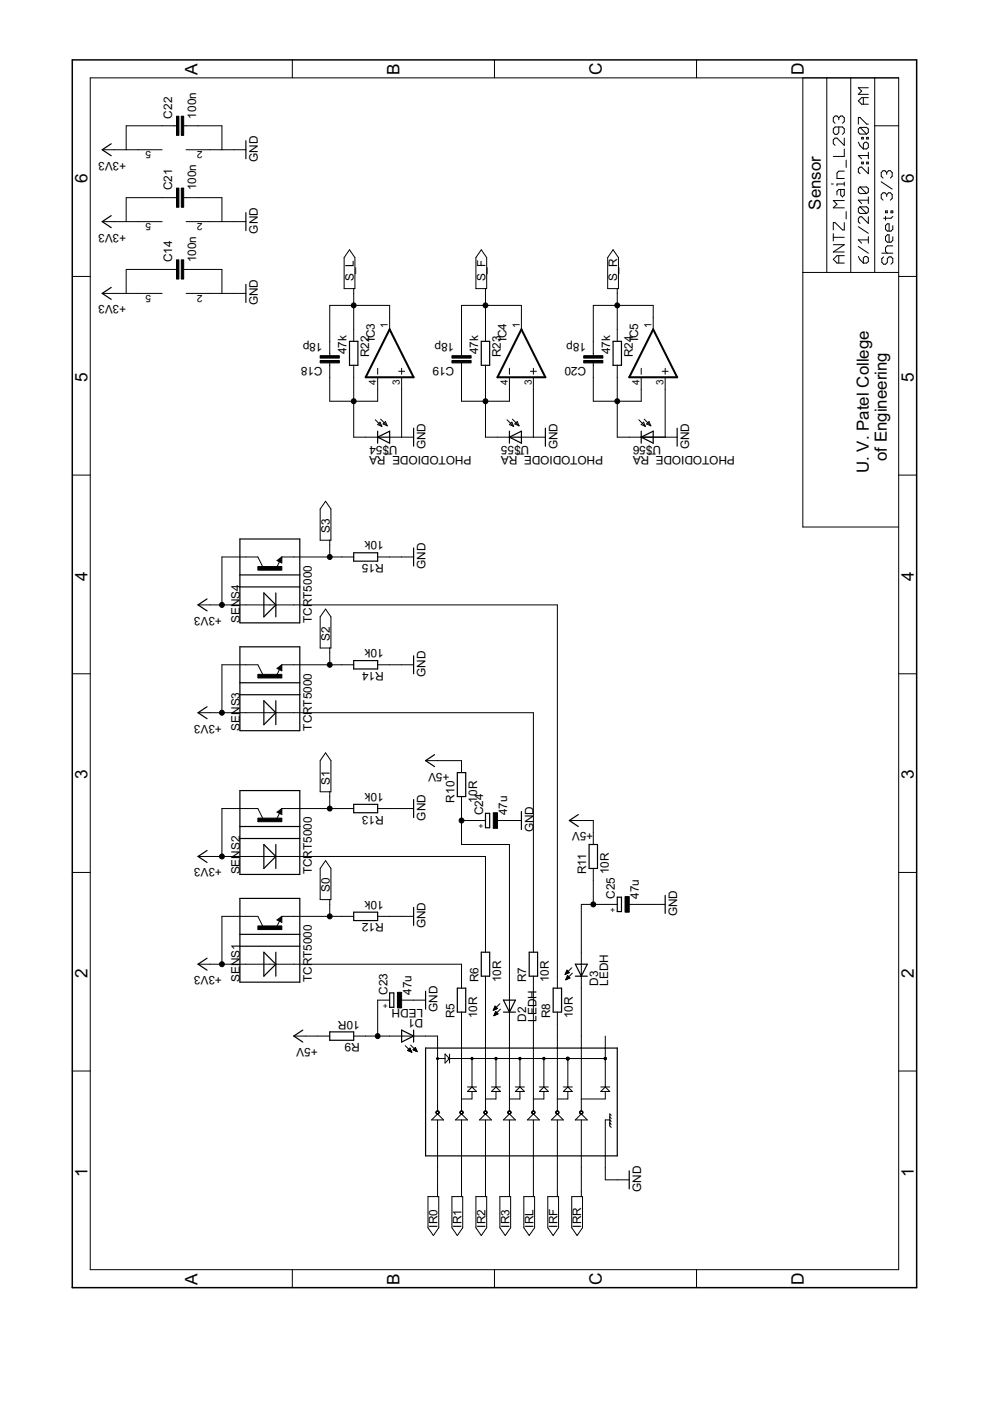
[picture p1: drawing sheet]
<svg xmlns="http://www.w3.org/2000/svg" width="210mm" height="297mm" viewBox="0 0 210 297" stroke-linecap="round" stroke-linejoin="round" font-family="sans-serif">
<g fill="#000" stroke="#000" stroke-width=".21">
<path d="M19.1 16.5v252.7zM62 12.7v3.8zM104.8 12.7v3.8zM147.7 12.7v3.8zM170.2 16.5h5.1zM175.3 16.5h5.1zM182 18.6h2.1zM182 18.6l.7 .7zM180.4 16.5h5.1zM185.5 16.5h5zM19.1 16.5h171.4zM21.7 31.7h2.5z"/>
<path d="M24.2 31.7h2.6zM26.8 31.7h2.5zM26.8 26.7v5zM29.3 31.7h5.1zM34.4 26.7h2.5zM26.8 26.7h7.6zM36.9 26.7h.5zM38.9 26.7h.6zM39.5 26.7h2.5zM42 26.7h5.1zM39.5 31.7h5zM44.5 31.7h2.6z"/>
<path d="M47.1 26.7v5zM49.6 31.7h2.5zM47.1 31.7h2.5zM176.3 39h.4zM176.7 33.2h2.3zM176.7 29.7v.7zM176.7 30.4l.4 .4zM176.7 27.3v.8zM176.7 28.1l.4 .4zM176.7 25v.8zM176.7 25l.4-.4zM177.1 29.3l-.4 .4z"/>
<path d="M177.1 26.9l-.4 .4zM177.1 28.5h.4zM176.7 25.8l.4 .3zM177.1 24.6h.4zM177.5 39v.4zM177.5 39h1.5zM177.5 36.7v1.1zM177.8 36.3l-.3 .4zM177.1 29.3h.4zM177.8 28.1l-.3 .4zM177.5 24.6l.3 .4zM177.8 36.3h1.2z"/>
<path d="M177.8 26.9v1.2zM177.8 25v.4zM177.8 25l.4-.4zM178.2 24.6h.4zM179 28.1l-.4 .4zM177.1 26.9h1.5zM178.6 24.6l.4 .4zM179 38.6v.8zM177.5 37.8h1.5zM179 31.6v1.6zM179 29.3v1.5zM177.5 29.3l1.5 1.5z"/>
<path d="M179 27.3v.8zM178.6 26.9l.4 .4zM179 25v.8zM179 25.8l-.4 .3zM179.4 34v1.5zM182 40l.4-.4zM182 35.8v.7zM182 36.5l.4 .3zM182 33h2.1zM182 30.2l.4 .7zM182 27.4v.7zM182 27.4l.4-.4z"/>
<path d="M182 24.9v1.4zM182 24.9h.4zM182 21.4l.7-.7zM182 20l.7-.7zM182.4 39.6h1.3zM182.4 35.4l-.4 .4zM182.4 30.9l.6 .7zM182 28.1l.4 .3zM182.4 27h1.3zM182.4 24.9l1.3 1.4zM182.4 35.4h.3zM182.7 34.4v.3z"/>
<path d="M182.7 34.4h.3zM182 33l.7 .7zM182.7 29.1v.4zM182.7 29.1h.3zM182 21.4l.7 .7zM182.7 20.7h1.4zM183 34.4v.3zM182.7 34.7h.3zM183 31.6h.7zM183 30.5v1.1zM183 29.1v.4zM182.7 29.5h.3z"/>
<path d="M183 20.7v1.4zM183.4 30.2l-.4 .3zM183.7 39.6l.4 .4zM183.7 34.4v.3zM183.7 34.4h.4zM183.7 31.6l.4-.4zM183.4 30.2h.3zM183.7 29.1v.4zM183.7 29.1h.4zM182.4 28.4h1.3zM183.7 27l.4 .4zM182.4 27l1.3 1.4z"/>
<path d="M183.7 26.3h.4zM184.1 40v.7zM184.1 35.4v1.4zM182.7 35.4l1.4 1.4zM184.1 34.4v.3zM183.7 34.7h.4zM184.1 32.3v1.4zM184.1 30.5v.7zM183.7 30.2l.4 .3zM184.1 29.1v.4zM183.7 29.5h.4zM184.1 27.4v.7z"/>
<path d="M184.1 28.1l-.4 .3zM182.7 22.1h1.4zM182 20h2.1zM185.5 16.5v10.2zM185.5 26.7v31.1zM186.8 36.6v.8zM187.2 36.2l-.4 .4zM186.8 37.4l.4 .4zM187.2 36.2h.4zM187.6 36.2l.4 .4zM188 36.6v.4zM188.4 36.2l-.4 .4z"/>
<path d="M188.4 36.2h.4zM188.8 36.2l.4 .4zM189.2 36.6v.8zM189.2 37.4l-.4 .4zM185.5 26.7h5zM15.3 58.6h3.8zM21.7 47h2.5zM24.2 47h2.6zM26.8 57.1v5.1zM26.8 47h2.5zM26.8 41.9v5.1zM29.3 47h5.1z"/>
<path d="M34.4 57.1h2.5zM34.4 41.9h2.5zM26.8 57.1h7.6zM26.8 41.9h7.6zM36.9 57.1h.5zM36.9 41.9h.5zM38.9 57.1h.6zM38.9 41.9h.6zM39.5 57.1h2.5zM39.5 41.9h2.5zM42 57.1h5.1zM42 41.9h5.1z"/>
<path d="M39.5 47h5zM47.1 57.1v5.1zM44.5 47h2.6zM47.1 41.9v5.1zM49.6 47h2.5zM47.1 47h2.5zM73 54.6v6.6zM74.1 53l1.1 1.6zM74.1 53l-1.1 1.6zM100.9 54.6v6.6zM102 53l1.2 1.6zM102 53l-1.1 1.6z"/>
<path d="M128.8 54.6v6.6zM130 53l1.1 1.6zM130 53l-1.2 1.6zM170.2 16.5v41.3zM175.3 16.5v41.3zM170.2 57.8h5.1zM176.7 55l.8-.8zM176.7 53.4l2.3-1.5zM176.7 49.5v1.6zM176.7 47.2v1.5zM176.7 47.2h.4zM176.7 44.1l.8-.8z"/>
<path d="M176.7 42.5h2.3zM177.1 47.2l1.5 1.5zM176.7 55l.8 .8zM177.5 54.2h1.5zM176.7 42.5l.8 .8zM177.5 40.6v.7zM177.8 40.2l-.3 .4zM177.8 54.2v1.6zM177.8 40.2h1.2zM178.2 40.2v1.1zM178.6 48.7h.4zM178.2 41.3l.4 .4z"/>
<path d="M177.5 55.8h1.5zM176.7 53.4h2.3zM176.7 51.9h2.3zM176.7 50.3h2.3zM179 47.2v1.5zM176.7 44.1h2.3zM179 40.2v1.1zM179 41.3l-.4 .4zM179.4 44.9v1.5zM180.4 16.5v41.3zM175.3 57.8h5.1zM182 54.4l.4 .7z"/>
<path d="M182 50.9h2.1zM182 46.3v.7zM182 47l.4 .4zM182 44.2v.7zM182 44.2l.4-.3zM182 42.4h2.1zM182 40v.7zM182.4 55.1l.6 .7zM182.4 46l-.4 .3zM182 44.9l.4 .4zM182.4 43.9h1.3zM182 40.7l.4 .3z"/>
<path d="M182 50.9l.7 .7zM182.4 46h.3zM182 42.4l.7 .8zM183 55.8h.7zM183 54.7v1.1zM183 54.7l.4-.3zM183.7 55.8l.4-.4zM183.4 54.4h.3zM182.4 45.3h1.3zM183.7 43.9l.4 .3zM182.4 43.9l1.3 1.4zM182.4 41h1.3z"/>
<path d="M182.4 39.6l1.3 1.4zM184.1 54.7v.7zM183.7 54.4l.4 .3zM182 52.3l2.1 1.4zM184.1 50.2v1.4zM182 48.1l2.1 1.4zM184.1 46v1.4zM182.7 46l1.4 1.4zM184.1 44.2v.7zM183.7 45.3l.4-.4zM184.1 41.7v1.5zM183.7 41l.4-.3z"/>
<path d="M185.5 57.8h5zM180.4 57.8h5.1zM186.8 41.3v.7zM187.2 40.9l-.4 .4zM187 54.8v.8zM187 55.6l.3 .4zM187 53.7h2.3zM186.8 42l.4 .4zM187.2 40.9h.4zM187 54.8l.3-.3zM187.3 56h.4zM187.3 46.3h1.6z"/>
<path d="M187.6 40.9l.4 .4zM188.1 55.6l-.4 .4zM187.7 52.5v.8zM187.7 52.5l.4-.4zM187.7 50.2v.7zM188.1 49.8l-.4 .4zM187.7 47.8v.8zM187.7 47.8l.4-.3zM187.7 45.9v.8zM187.7 44.7v.4zM187.7 44.7h.4zM188 41.3v.4z"/>
<path d="M188.4 40.9l-.4 .4zM188.1 54.8v.8zM188.1 54.8l.4-.3zM187.7 53.3l.4 .4zM188.1 52.1h1.2zM187.7 50.9l.4 .5zM188.1 49.8h.4zM187.7 48.6l.4 .4zM188.1 47.5h.4zM188.1 44.7v.4zM187.7 45.1h.4zM188.4 40.9h.4z"/>
<path d="M188.5 54.5h.4zM188.5 49.8v1.6zM188.5 47.5v1.5zM188.8 40.9l.4 .4zM188.9 54.5l.4 .3zM188.1 51.4h.8zM188.1 49h.8zM189.3 45.9l-.4 .4zM188.9 44.7v.4zM188.9 44.7h.4zM189.2 41.3v.7zM189.2 42l-.4 .4z"/>
<path d="M186.8 38.5l2.4 1.6zM189.3 54.8v.8zM189.3 55.6l-.4 .4zM189.3 50.2v.7zM189.3 50.9l-.4 .5zM189.3 47.8v.8zM189.3 48.6l-.4 .4zM189.3 44.7v.4zM188.9 45.1h.4zM190.5 58.6h3.9zM21.7 62.2h2.5zM24.2 62.2h2.6z"/>
<path d="M26.8 62.2h2.5zM29.3 62.2h5.1zM39.5 62.2h5zM44.5 62.2h2.6zM49.6 62.2h2.5zM47.1 62.2h2.5zM69.9 77.4v2.6zM69.9 72.4v2.5zM69.9 76.9v.5zM69.9 74.9v.5zM69.9 64.7v7.7zM69.9 64.7h5.1z"/>
<path d="M73 61.2h2zM75 61.2h.2zM75 61.2v1zM75 77.4v2.6zM75 69.8v2.6zM75 64.7v5.1zM75 64.7h7.6zM75 62.2v2.5zM75.2 54.6v6.6zM80.1 78.1v1.3zM82.6 67.3v2.5zM82.6 64.7v2.6z"/>
<path d="M84.5 78.7h1.3zM85.2 78.1v1.3zM97.9 77.4v2.6zM97.9 72.4v2.5zM97.9 76.9v.5zM97.9 74.9v.5zM97.9 80v5.1zM97.9 64.7v7.7zM97.9 64.7h5zM100.9 61.2h2zM102.9 61.2h.3zM102.9 61.2v1z"/>
<path d="M102.9 77.4v2.6zM102.9 69.8v2.6zM102.9 64.7h7.7zM102.9 64.7v5.1zM102.9 62.2v2.5zM103.2 54.6v6.6zM108 78.1v1.3zM110.6 67.3v2.5zM110.6 64.7v2.6zM112.5 78.7h1.2zM113.1 78.1v1.3zM125.8 77.4v2.6z"/>
<path d="M125.8 72.4v2.5zM125.8 76.9v.5zM125.8 74.9v.5zM125.8 64.7v7.7zM125.8 64.7h5.1zM128.8 61.2h2.1zM130.9 61.2h.2zM130.9 61.2v1zM130.9 77.4v2.6zM130.9 69.8v2.6zM130.9 64.7h7.6zM130.9 64.7v5.1z"/>
<path d="M130.9 62.2v2.5zM131.1 54.6v6.6zM136 78.1v1.3zM138.5 67.3v2.5zM138.5 64.7v2.6zM140.4 78.7h1.3zM141 78.1v1.3zM69.9 80v5.1zM75 85.1v7.6zM75 80v5.1zM69.9 85.1h5.1zM77.5 92.7h2.6z"/>
<path d="M75 92.7h2.5zM79.6 89l1.4 1.4zM80.1 90l.9 .4zM80.1 80v2.5zM80.1 82.5v2.6zM75 85.1h5.1zM80.6 89.5l-.5 .5zM80.7 88.9l1.4 1.4zM80.6 89.5l.4 .9zM81.2 89.9l.9 .4zM81.7 89.4l-.5 .5zM81.7 89.4l.4 .9z"/>
<path d="M82.6 92.7h2.6zM85.2 80v2.5zM85.2 92.7h2.5zM85.2 82.5v10.2zM97.9 85.1h5zM102.9 85.1v7.6zM102.9 80v5.1zM102.9 85.1h5.1zM105.5 92.7h2.5zM102.9 92.7h2.6zM107.5 89l1.4 1.4zM108 90l.9 .4z"/>
<path d="M108 80v2.5zM108 82.5v2.6zM108.5 89.5l-.5 .5zM108.6 88.9l1.4 1.4zM108.5 89.5l.4 .9zM109.2 89.9l.8 .4zM109.7 89.4l-.5 .5zM109.7 89.4l.3 .9zM110.6 92.7h2.5zM113.1 80v2.5zM113.1 92.7h2.5zM113.1 82.5v10.2z"/>
<path d="M125.8 80v5.1zM130.9 85.1v7.6zM130.9 80v5.1zM125.8 85.1h5.1zM133.4 92.7h2.6zM130.9 92.7h2.5zM135.4 89l1.4 1.4zM136 90l.8 .4zM136 80v2.5zM136 82.5v2.6zM130.9 85.1h5.1zM136.5 89.5l-.5 .5z"/>
<path d="M136.6 88.9l1.4 1.4zM136.5 89.5l.3 .9zM137.1 89.9l.9 .4zM137.1 89.9l.5-.5zM137.6 89.4l.4 .9zM138.5 92.7h2.5zM141 80v2.5zM141 92.7h2.6zM141 82.5v10.2zM136 92.7h5zM15.3 100.7h3.8zM47.1 118.1h5z"/>
<path d="M52.1 118.1h2.6zM54.7 118.1l1 2zM58.7 118.9l1.1-.8zM59.3 119.1l-.6 1.2zM59.8 118.1v1.3zM58.7 118.9l1.1 .5zM59.8 118.1h2.5zM67.9 107.9v6.6zM67.9 114.5h2zM69 106.3l1.2 1.6zM69 106.3l-1.1 1.6zM69.9 114.5h.3z"/>
<path d="M69.9 114.5v1zM62.3 118.1h7.6zM69.9 115.5v2.6zM70.2 107.9v6.6zM72.5 118.1h2.5zM69.9 118.1h2.6zM80.1 118.1h2.5zM82.6 118.1h2.6zM85.2 118.1h2.5zM170.2 57.8v53.9zM170.2 111.7h20.3zM190.5 100.7h3.9z"/>
<path d="M42 128.2h2.5zM44.5 128.2h2.6zM47.1 128.2h5zM47.1 118.1v10.1zM52.1 128.2h5.1zM57.2 128.2h5.1zM67.9 130.8v6.6zM67.9 137.4h2zM69 129.1l1.2 1.7zM69 129.1l-1.1 1.7zM69.9 137.4h.3zM69.9 137.4v1z"/>
<path d="M70.2 130.8v6.6zM62.3 128.2h55.9zM118.2 128.2v78.8zM15.3 142.9h3.8zM42 151.1h2.5zM44.5 151.1h2.6zM47.1 151.1h5zM47.1 140.9v10.2zM47.1 140.9h5zM52.1 140.9h2.6zM52.1 151.1h5.1zM54.7 140.9l1 2.1z"/>
<path d="M58.7 141.7l1.1-.8zM59.3 141.9l-.6 1.3zM59.8 140.9v1.3zM58.7 141.7l1.1 .5zM59.8 140.9h2.5zM57.2 151.1h5.1zM69 159.6l1.2 1.7zM69 159.6l-1.1 1.7zM62.3 140.9h7.6zM69.9 138.4v2.5zM72.5 140.9h2.5zM69.9 140.9h2.6z"/>
<path d="M80.1 140.9h2.5zM82.6 140.9h2.6zM85.2 140.9h2.5zM62.3 151.1h50.8zM190.5 142.9h3.9zM47.1 171.4h5zM52.1 171.4h2.6zM54.7 171.4l1 2.1zM58.7 172.2l1.1-.8zM59.3 172.4l-.6 1.3zM59.8 171.4v1.3zM58.7 172.2l1.1 .5z"/>
<path d="M59.8 171.4h2.5zM67.9 161.3v6.6zM67.9 167.9h2zM69.9 167.9h.3zM69.9 167.9v1zM62.3 171.4h7.6zM69.9 168.9v2.5zM70.2 161.3v6.6zM72.5 171.4h2.5zM69.9 171.4h2.6zM80.1 171.4h2.5zM82.6 171.4h2.6z"/>
<path d="M85.2 171.4h2.5zM90.2 161.3h2.6zM92.8 161.3h5.1zM97.9 161.3v2.5zM97.9 168.9v2.5zM97.9 171.4v2.6zM97.9 174v5zM100.4 174h2.5zM97.9 174h2.5zM105.5 174h2.5zM108 174h2.6zM97.9 179h10.1z"/>
<path d="M120.7 174h2.6zM125.8 176.5v2.5zM125.8 174v2.5zM123.3 174h2.5zM15.3 185h3.8zM42 181.6h2.5zM44.5 181.6h2.6zM47.1 194.3h5zM47.1 181.6h5zM47.1 171.4v10.2zM52.1 194.3h2.6zM52.1 181.6h5.1z"/>
<path d="M54.7 194.3l1 2zM58.7 195.1l1.1-.8zM59.3 195.3l-.6 1.2zM59.8 194.3v1.3zM58.7 195.1l1.1 .5zM59.8 194.3h2.5zM57.2 181.6h5.1zM62.3 194.3h7.6zM67.9 184.1v6.6zM67.9 190.7h2zM69 182.5l1.2 1.6zM69 182.5l-1.1 1.6z"/>
<path d="M69.9 190.7h.3zM69.9 190.7v1zM69.9 194.3h2.6zM69.9 191.7v2.6zM70.2 184.1v6.6zM72.5 194.3h2.5zM80.1 194.3h2.5zM82.6 194.3h2.6zM85.2 194.3h2.5zM102.9 199.4v2.5zM102.9 181.6v17.8zM62.3 181.6h40.6z"/>
<path d="M113.1 199.4v2.5zM113.1 151.1v48.3zM123.3 191.7v10.2zM125.8 184.1v2.6zM125.8 186.7v5zM123.3 191.7h2.5zM128.3 191.7h2.6zM125.8 191.7h2.5zM133.4 191.7h2.6zM136 191.7h2.5zM138.5 191.7h2.5zM190.5 185h3.9z"/>
<path d="M42 204.4h2.5zM44.5 204.4h2.6zM47.1 204.4h5zM47.1 194.3v10.1zM52.1 204.4h5.1zM57.2 204.4h5.1zM62.3 219.7h2.5zM64.8 219.7h2.6zM67.4 219.7h2.5zM75 219.7h2.5zM80.1 212h2.5zM77.5 219.7h2.6z"/>
<path d="M80.1 212v7.7zM82.6 219.7h2.6zM80.1 219.7h2.5zM85.2 219.7h2.5zM85.2 212h2.5zM87.7 212h2.5zM87.7 219.7h2.5zM90.2 219.7h2.6zM92.8 219.7v2.5zM97.9 219.7v2.5zM97.9 207v2.5zM97.9 214.6v2.5z"/>
<path d="M97.9 204.4v2.6zM62.3 204.4h35.6zM97.9 217.1v2.6zM102.9 219.7v2.5zM102.9 207v2.5zM102.9 209.5v10.2zM105 213.3l-.4 .9zM105.1 214.5l-.4 .8zM104.8 213.8v.3zM104.9 213.5v.6zM104.9 214.9v.4zM105 213.3l.5 .5z"/>
<path d="M105 213.4v.6zM105 214.7v.5zM105.1 214.5l.5 .5zM105.1 213.5v.5zM105.1 214.5v.7zM105.2 213.6v.3zM105.2 214.6v.5zM105.4 213.7v.2zM105.4 214.8v.3zM104.6 214.2l.9-.4zM105.5 214.9v.1zM104.7 215.3l.9-.3z"/>
<path d="M106 212.8l-1.4 1.4zM106.1 214l-1.4 1.3zM108 219.7v2.5zM108 214.6v2.5zM108 209.5v2.5zM108 212v2.6zM108 217.1v2.6zM108 179v30.5zM113.1 219.7v2.5zM113.1 207v2.5zM113.1 209.5v10.2zM118.2 219.7v2.5z"/>
<path d="M118.2 207v2.5zM118.2 214.6v2.5zM118.2 217.1v2.6zM120.2 205.7l-.4 .9zM120 206.3v.2zM120.3 206.8l-.3 .9zM120.1 206v.5zM120.1 207.4v.3zM120.2 205.7l.5 .5zM120.2 205.7v.7zM120.2 207.2v.4zM120.3 205.8v.6z"/>
<path d="M120.3 206.9v.7zM120.3 206.8l.5 .5zM120.4 206v.3zM120.4 207v.5zM120.6 206.1v.2zM120.6 207.1v.4zM120.7 207.2v.2zM119.8 206.6l.9-.4zM120 207.7l.8-.4zM121.2 205.2l-1.4 1.4zM121.3 206.3l-1.3 1.4zM123.3 219.7v2.5z"/>
<path d="M123.3 207v2.5zM123.3 201.9v2.5zM123.3 204.4v2.6zM123.3 209.5v10.2zM128.3 219.7v2.5zM15.3 227.1h3.8zM85.9 221.7l1.4 1.4zM86.9 222.2l-.5 .5zM86.6 222.6v.2zM86.7 222.5v.3zM86.8 222.4v.5zM86.9 222.2v.7z"/>
<path d="M86.9 222.2l.4 .9zM87 222.5v.5zM87.1 221.6l1.4 1.4zM87.2 222.8v.2zM86.4 222.7l.9 .4zM87.6 222.6l.5-.5zM87.8 222.4v.3zM87.9 222.3v.4zM88 222.2v.6zM88.1 222.1l.4 .9zM88.1 222.2v.6zM88.2 222.5v.4z"/>
<path d="M88.4 222.8v.1zM87.6 222.6l.9 .4zM91.5 237.4h2.5zM91.5 237.4l1.3-1.2zM92.8 236.2l1.2 1.2zM92.8 224.4v11.1zM92.8 222.2v2.2zM92.8 224.4h1.6zM94.4 224.4v1zM94.4 223.5v.9zM95.3 224.4l-.9 1zM94.4 223.5l.9 .9z"/>
<path d="M95.3 224.4v1zM95.3 223.5v.9zM95 224.4h.3zM95.3 224.4h4.8zM96.6 237.4h2.5zM97.9 236.2l-1.3 1.2zM97.9 236.2l1.2 1.2zM97.9 233v2.5zM97.9 222.2v10.8zM97.9 233h2.2zM99.1 231.4h1.9zM99.1 231.4l1-.9z"/>
<path d="M99.1 230.5h1zM100.1 231.4v1.6zM100.1 230.5l.9 .9zM100.1 230.5h.9zM100.1 224.4h5.1zM100.1 224.4v6.1zM101.7 237.4h2.5zM101.7 237.4l1.2-1.2zM102.9 236.2l1.3 1.2zM102.9 233v2.5zM102.9 222.2v10.8zM102.9 233h2.3z"/>
<path d="M104.2 231.4h1.9zM104.2 231.4l1-.9zM104.2 230.5h1zM105.2 231.4v1.6zM105.2 230.5l.9 .9zM105.2 230.5h.9zM105.2 224.4h5zM105.2 224.4v6.1zM106.7 237.4h2.6zM106.7 237.4l1.3-1.2zM108 222.2v10.8zM108 233v2.5z"/>
<path d="M108 233h2.2zM108 236.2l1.3 1.2zM109.3 231.4h1.9zM109.3 231.4l.9-.9zM109.3 230.5h.9zM110.2 231.4v1.6zM110.2 230.5l1 .9zM110.2 230.5h1zM110.2 224.4h5.1zM110.2 224.4v6.1zM111.8 237.4h2.6zM111.8 237.4l1.3-1.2z"/>
<path d="M113.1 236.2l1.3 1.2zM113.1 233v2.5zM113.1 222.2v10.8zM113.1 233h2.2zM114.4 231.4h1.9zM114.4 231.4l.9-.9zM114.4 230.5h.9zM115.3 231.4v1.6zM115.3 230.5l1 .9zM115.3 230.5h1zM115.3 224.4h5.1zM115.3 224.4v6.1z"/>
<path d="M116.9 237.4h2.5zM118.2 236.2l-1.3 1.2zM118.2 222.2v10.8zM118.2 233v2.5zM118.2 233h2.2zM118.2 236.2l1.2 1.2zM119.4 231.4h1.9zM119.4 231.4l1-.9zM119.4 230.5h1zM120.4 231.4v1.6zM120.4 230.5l.9 .9zM120.4 230.5h.9z"/>
<path d="M120.4 224.4h7.9zM120.4 224.4v6.1zM122 237.4h2.5zM123.3 236.2l-1.3 1.2zM123.3 233v2.5zM123.3 222.2v10.8zM123.3 233h5zM123.3 236.2l1.2 1.2zM127.4 231.4h1.9zM127.4 230.5h.9zM128.3 237.4h1zM128.3 231.4v1.6z"/>
<path d="M128.3 230.5l-.9 .9zM128.3 230.5h1zM128.3 224.4v6.1zM128.3 222.2v2.2zM129.3 238.1v.3zM129.3 236.8v.6zM129.3 236.2v.6zM129.3 237.4v.7zM129.3 238.1v.6zM129.3 238.7l.3 .3zM129.3 238.1l.3 .3zM129.3 237.4l.3 .4z"/>
<path d="M129.3 236.8l.3 .3zM129.3 236.2l.3 .3zM128.3 230.5l1 .9zM190.5 227.1h3.9zM90.7 253.7h2.1zM92.8 253.7h.2zM92.8 252.7v1zM92.8 237.4v7.7zM92.8 245.1v2.5zM92.8 247.6v5.1zM93 253.7v6.6zM95.8 253.7h2.1z"/>
<path d="M97.9 253.7h.2zM97.9 252.7v1zM97.9 237.4v7.7zM97.9 245.1v2.5zM97.9 247.6v5.1zM98.1 253.7v6.6zM100.9 253.7h2zM102.9 253.7h.3zM102.9 252.7v1zM102.9 237.4v7.7zM102.9 245.1v2.5zM102.9 247.6v5.1z"/>
<path d="M103.2 253.7v6.6zM106 253.7h2zM108 253.7h.3zM108 252.7v1zM108 237.4v7.7zM108 245.1v2.5zM108 247.6v5.1zM108.3 253.7v6.6zM111.1 253.7h2zM113.1 253.7h.2zM113.1 252.7v1zM113.1 237.4v7.7z"/>
<path d="M113.1 245.1v2.5zM113.1 247.6v5.1zM113.3 253.7v6.6zM116.1 253.7h2.1zM118.2 253.7h.2zM118.2 252.7v1zM118.2 237.4v7.7zM118.2 245.1v2.5zM118.2 247.6v5.1zM118.4 253.7v6.6zM121.2 253.7h2.1zM123.3 253.7h.2z"/>
<path d="M123.3 252.7v1zM123.3 237.4v7.7zM123.3 245.1v2.5zM123.3 247.6v5.1zM123.5 253.7v6.6zM128.3 237.4v7.7zM128.3 245.1v2.5zM128.3 247.6v2.5zM128.3 250.1h2.6zM130.9 250.1h2.5zM19.1 269.2h171.4zM62 269.2v3.8z"/>
<path d="M90.7 253.7v6.6zM93 260.3l-1.1 1.7zM90.7 260.3l1.2 1.7zM95.8 253.7v6.6zM98.1 260.3l-1.1 1.7zM95.8 260.3l1.2 1.7zM100.9 253.7v6.6zM103.2 260.3l-1.2 1.7zM100.9 260.3l1.1 1.7zM104.8 269.2v3.8zM106 253.7v6.6zM108.3 260.3l-1.2 1.7z"/>
<path d="M106 260.3l1.1 1.7zM111.1 253.7v6.6zM113.3 260.3l-1.1 1.7zM111.1 260.3l1.1 1.7zM116.1 253.7v6.6zM118.4 260.3l-1.1 1.7zM116.1 260.3l1.2 1.7zM121.2 253.7v6.6zM123.5 260.3l-1.1 1.7zM121.2 260.3l1.2 1.7zM147.7 269.2v3.8zM190.5 16.5v252.7z"/>
<path d="M92.5 235.6a.38 .38 0 0 1 .6 .1 .38 .38 0 0 1-.3 .5v-.1a.25 .25 0 0 1-.2-.3 .25 .25 0 0 1 .4-.1 .25 .25 0 0 1-.1 .4l-.1 .1a.38 .38 0 0 1-.4-.2 .38 .38 0 0 1 .1-.4z" fill-rule="evenodd"/>
<path d="M92.7 224.3h.2v.2h-.2z" fill-rule="evenodd"/>
<path d="M92.6 224.3l.2-.1 .2 .3-.2 .1v-.2v.2h-.2z" fill-rule="evenodd"/>
<path d="M97.6 235.6a.38 .38 0 0 1 .6 .1 .38 .38 0 0 1-.3 .5v-.1a.25 .25 0 0 1-.3-.3 .25 .25 0 0 1 .5-.1 .25 .25 0 0 1-.1 .4l-.1 .1a.38 .38 0 0 1-.4-.2 .38 .38 0 0 1 .1-.4z" fill-rule="evenodd"/>
<path d="M99.9 224.2h.3v.4l-.1 .1-.2-.2 .2-.2 .1 .2-.1 .2-.2-.1z" fill-rule="evenodd"/>
<path d="M102.7 235.6a.38 .38 0 0 1 .6 .1 .38 .38 0 0 1-.4 .5v-.1a.25 .25 0 0 1-.2-.3 .25 .25 0 0 1 .4-.1 .25 .25 0 0 1-.1 .4l-.1 .1a.38 .38 0 0 1-.3-.2 .38 .38 0 0 1 .1-.4z" fill-rule="evenodd"/>
<path d="M105 224.2l.4 .1-.1 .3-.1 .1-.2-.2 .2-.2v.4l-.3-.2z" fill-rule="evenodd"/>
<path d="M105.1 224.3h.1v.2h-.1z" fill-rule="evenodd"/>
<path d="M107.8 235.6a.38 .38 0 0 1 .6 .1 .38 .38 0 0 1-.4 .5v-.1a.25 .25 0 0 1-.2-.3 .25 .25 0 0 1 .4-.1 .25 .25 0 0 1-.1 .4l-.1 .1a.38 .38 0 0 1-.3-.2 .38 .38 0 0 1 .1-.4z" fill-rule="evenodd"/>
<path d="M110.1 224.2l.4 .1-.1 .3-.2 .1-.1-.2 .2-.2-.1 .4-.2-.2z" fill-rule="evenodd"/>
<path d="M110.2 224.3h.1v.2h-.1z" fill-rule="evenodd"/>
<path d="M112.8 235.6a.38 .38 0 0 1 .7 .1 .38 .38 0 0 1-.4 .5v-.1a.25 .25 0 0 1-.2-.3 .25 .25 0 0 1 .4-.1 .25 .25 0 0 1-.1 .4l-.1 .1a.38 .38 0 0 1-.4-.2 .38 .38 0 0 1 .1-.4z" fill-rule="evenodd"/>
<path d="M115.1 224.2l.5 .1-.1 .3-.2 .1-.1-.2 .1-.2 .1 .2-.1 .2-.2-.1z" fill-rule="evenodd"/>
<path d="M117.9 235.6a.38 .38 0 0 1 .6 .1 .38 .38 0 0 1-.3 .5v-.1a.25 .25 0 0 1-.2-.3 .25 .25 0 0 1 .4-.1 .25 .25 0 0 1-.1 .4l-.1 .1a.38 .38 0 0 1-.4-.2 .38 .38 0 0 1 .1-.4z" fill-rule="evenodd"/>
<path d="M120.2 224.2l.4 .1-.1 .3-.1 .1-.1-.2 .1-.2 .1 .2-.1 .2-.2-.1z" fill-rule="evenodd"/>
<path d="M120.3 224.3h.2v.2h-.2z" fill-rule="evenodd"/>
<path d="M120.1 224.3a.33 .33 0 0 1 .6 0 .33 .33 0 0 1-.3 .5l-.2-.4 .2-.2 .2 .2-.2 .4a.33 .33 0 0 1-.3-.5z" fill-rule="evenodd"/>
<path d="M123 235.6a.38 .38 0 0 1 .6 .1 .38 .38 0 0 1-.3 .5v-.1a.25 .25 0 0 1-.3-.3 .25 .25 0 0 1 .4-.1 .25 .25 0 0 1 0 .4l-.1 .1a.38 .38 0 0 1-.4-.2 .38 .38 0 0 1 .1-.4z" fill-rule="evenodd"/>
<path d="M128.1 224.3h.4v.3h-.2v-.2v.2h-.1z" fill-rule="evenodd"/>
<path d="M128.2 224.2l.4 .1-.1 .3-.2 .1-.1-.2 .1-.2 .2 .2-.2 .2-.1-.1z" fill-rule="evenodd"/>
<circle cx="75" cy="64.7" r=".52"/>
<circle cx="102.9" cy="64.7" r=".52"/>
<circle cx="130.9" cy="64.7" r=".52"/>
<circle cx="75" cy="85.1" r=".52"/>
<circle cx="102.9" cy="85.1" r=".52"/>
<circle cx="130.9" cy="85.1" r=".52"/>
<circle cx="69.9" cy="118.1" r=".52"/>
<circle cx="47" cy="128.2" r=".52"/>
<circle cx="47" cy="151.1" r=".52"/>
<circle cx="69.9" cy="140.9" r=".52"/>
<circle cx="69.9" cy="171.4" r=".52"/>
<circle cx="97.8" cy="174" r=".52"/>
<circle cx="47" cy="181.6" r=".52"/>
<circle cx="69.9" cy="194.3" r=".52"/>
<circle cx="125.8" cy="191.7" r=".52"/>
<circle cx="47" cy="204.4" r=".52"/>
<circle cx="80.1" cy="219.7" r=".52"/>
</g>
<path d="M15.3 12.7v260.3zM15.3 12.7h179.1zM15.3 273h179.1zM194.4 12.7v260.3z" fill="#000" stroke="#000" stroke-width=".32"/>
<g fill="#000" stroke="#000" stroke-width=".25">
<path d="M21.7 31.7l1.9 1.3zM21.7 31.7l1.9-1.2zM52.1 29.8v3.9zM21.7 47l1.9 1.3zM21.7 47l1.9-1.3zM52.1 45.1v3.8zM21.7 62.2l1.9 1.3zM21.7 62.2l1.9-1.3zM52.1 60.3v3.8zM74.1 72.4v5zM74.1 77.4h1.8zM74.1 72.4h1.8z"/>
<path d="M75.9 72.4v5zM102 72.4v5zM102 77.4h1.8zM102 72.4h1.8zM103.8 72.4v5zM130 72.4v5zM130 77.4h1.8zM130 72.4h1.8zM131.8 72.4v5zM80.1 92.7l2.5-1.3zM80.1 92.7v1.3zM80.1 91.4v1.3z"/>
<path d="M80.1 92.7l2.5 1.3zM82.6 92.7v1.3zM82.6 91.4v1.3zM80.1 92.7h2.5zM87.7 90.8v3.8zM108 92.7l2.6-1.3zM108 92.7v1.3zM108 91.4v1.3zM108 92.7l2.6 1.3zM110.6 92.7v1.3zM110.6 91.4v1.3zM108 92.7h2.6z"/>
<path d="M115.6 90.8v3.8zM136 92.7l2.5-1.3zM136 92.7v1.3zM136 91.4v1.3zM136 92.7l2.5 1.3zM138.5 92.7v1.3zM138.5 91.4v1.3zM136 92.7h2.5zM143.6 90.8v3.8zM50.9 114.3h12.7zM59 118.9l.5 .2zM59.5 118.7v.4z"/>
<path d="M59.2 118.9l.3-.2zM59.6 118.3v.8zM59 118.9l.6-.6zM63.6 114.3v7.6zM75 119h5.1zM75 117.2v1.8zM75 117.2h5.1zM80.1 117.2v1.8zM87.7 116.2v3.8zM42 128.2l1.9 1.3zM42 128.2l1.9-1.2zM50.9 137.1h12.7z"/>
<path d="M50.9 124.4v7.7zM50.9 121.9v2.5zM50.9 114.3v7.6zM55.9 125.7v5.1zM55.9 125.7l2.6 2.5zM58.5 128.2l-2.6 2.6zM58.5 125.7v5.1zM63.6 137.1v7.7zM63.6 121.9v2.5zM63.6 124.4v7.7zM50.9 132.1h12.7zM50.9 121.9h12.7z"/>
<path d="M50.9 124.4h12.7zM42 151.1l1.9 1.3zM42 151.1l1.9-1.3zM50.9 147.3v7.6zM50.9 144.8v2.5zM50.9 137.1v7.7zM55.9 148.6v5zM55.9 148.6l2.6 2.5zM58.5 151.1l-2.6 2.5zM58.5 148.6v5zM59 141.7l.5 .3zM59.5 141.6v.4z"/>
<path d="M59.2 141.7l.3-.1zM59.6 141.2v.8zM59 141.7l.6-.5zM63.6 144.8v2.5zM63.6 147.3v7.6zM50.9 154.9h12.7zM50.9 144.8h12.7zM50.9 147.3h12.7zM75 141.8h5.1zM75 140.1v1.7zM75 140.1h5.1zM80.1 140.1v1.7z"/>
<path d="M87.7 139v3.9zM90.2 161.3l1.9-1.3zM50.9 175.2v2.6zM50.9 167.6v7.6zM50.9 167.6h12.7zM55.9 179l2.6 2.6zM59 172.2l.5 .2zM59.5 172.1v.3zM59.2 172.2l.3-.1zM59.6 171.7v.7zM59 172.2l.6-.5zM63.6 167.6v7.6z"/>
<path d="M63.6 175.2v2.6zM63.6 177.8v7.6zM50.9 175.2h12.7zM50.9 177.8h12.7zM75 172.3h5.1zM75 170.5v1.8zM75 170.5h5.1zM80.1 170.5v1.8zM87.7 169.5v3.8zM90.2 161.3l1.9 1.2zM97 163.8v5.1zM98.7 163.8v5.1z"/>
<path d="M97 163.8h1.7zM97 168.9h1.7zM102.9 175.5h.9zM102.9 172.4v3.1zM103.8 172.4v3.1zM102.9 172.4h.9zM110.6 172.1v3.8zM120.7 174l1.9 1.2zM120.7 174l1.9-1.3zM124.9 179v5.1zM124.9 179h1.8zM42 181.6l1.9 1.3z"/>
<path d="M42 181.6l1.9-1.3zM50.9 190.5v7.6zM50.9 190.5h12.7zM50.9 177.8v7.6zM55.9 179v5.1zM58.5 181.6l-2.6 2.5zM58.5 179v5.1zM59 195.1l.5 .2zM59.5 194.9v.4zM59.2 195.1l.3-.2zM59.6 194.5v.8zM59 195.1l.6-.6z"/>
<path d="M63.6 190.5v7.6zM63.6 198.1v2.5zM50.9 198.1h12.7zM50.9 185.4h12.7zM75 195.2h5.1zM75 193.4v1.8zM75 193.4h5.1zM80.1 193.4v1.8zM87.7 192.4v3.8zM126.7 179v5.1zM124.9 184.1h1.8zM130.9 193.3h.9z"/>
<path d="M130.9 190.2v3.1zM131.8 190.2v3.1zM130.9 190.2h.9zM141 189.8v3.9zM42 204.4l1.9 1.3zM42 204.4l1.9-1.2zM50.9 200.6v7.6zM50.9 198.1v2.5zM55.9 201.9v5.1zM55.9 201.9l2.6 2.5zM58.5 204.4l-2.6 2.6zM58.5 201.9v5.1z"/>
<path d="M62.3 219.7l1.9 1.2zM63.6 200.6v7.6zM50.9 208.2h12.7zM50.9 200.6h12.7zM62.3 219.7l1.9-1.3zM69.9 218.8v1.8zM69.9 218.8h5.1zM75 218.8v1.8zM82.6 213.6h.9zM82.6 210.5v3.1zM83.5 210.5v3.1zM82.6 210.5h.9z"/>
<path d="M85.2 218.4l2.5 1.3zM85.2 218.4v1.3zM85.2 219.7v1.2zM85.2 220.9l2.5-1.2zM87.7 218.4v1.3zM87.7 219.7v1.2zM90.2 210.1v3.9zM97 209.5v5.1zM98.7 209.5v5.1zM97 209.5h1.7zM97 214.6h1.7zM102 201.9v5.1z"/>
<path d="M103.8 201.9v5.1zM102 201.9h1.8zM102 207h1.8zM106.7 212l1.3 2.6zM106.7 214.6h1.3zM106.7 212h1.3zM109.3 212l-1.3 2.6zM108 214.6h1.3zM108 212h1.3zM112.2 201.9v5.1zM114 201.9v5.1zM112.2 201.9h1.8z"/>
<path d="M112.2 207h1.8zM117.3 209.5v5.1zM119.1 209.5v5.1zM117.3 209.5h1.8zM117.3 214.6h1.8zM122 204.4l1.3 2.6zM122 207h1.3zM122 204.4h1.3zM124.5 204.4l-1.2 2.6zM123.3 207h1.2zM123.3 204.4h1.2zM69.9 220.6h5.1z"/>
<path d="M90.2 222.2v22.9zM90.2 222.2h2.6zM92.8 222.2h5.1zM97.9 222.2h5zM102.9 222.2h5.1zM108 222.2h5.1zM113.1 222.2h5.1zM118.2 222.2h5.1zM123.3 222.2h5zM128.3 222.2h2.6zM90.2 245.1h2.6zM92.8 245.1h5.1z"/>
<path d="M97.9 245.1h5zM102.9 245.1h5.1zM108 245.1h5.1zM113.1 245.1h5.1zM118.2 245.1h5.1zM123.3 245.1h5zM128.3 245.1h2.6zM130.9 222.2v22.9zM133.4 248.2v3.9z"/>
</g>
<g fill="#000" stroke="#000" stroke-width=".21">
<path d="M37.4 24.6h.5v4.1h-.5zM38.4 24.6h.5v4.1h-.5zM37.4 55.1h.5v4.1h-.5zM37.4 39.9h.5v4h-.5zM38.4 55.1h.5v4.1h-.5zM38.4 39.9h.5v4h-.5zM67.9 75.4h4v.5h-4zM67.9 76.4h4v.5h-4zM95.8 75.4h4.1v.5h-4.1zM95.8 76.4h4.1v.5h-4.1zM123.8 75.4h4v.5h-4zM123.8 76.4h4v.5h-4z"/>
<path d="M54.7 120.1h5.1v.8h-5.1zM54.7 143h5.1v.7h-5.1zM54.7 173.5h5.1v.7h-5.1zM104.6 172.3h.9v3.3h-.9zM54.7 196.3h5.1v.8h-5.1zM132.5 190.1h.9v3.3h-.9zM84.3 210.4h.9v3.3h-.9z"/>
</g>
<path d="M77.5 80h10.2zM82.6 69.8l-5.1 10.2zM82.6 69.8l5.1 10.2zM105.5 80h10.1zM110.6 69.8l-5.1 10.2zM110.6 69.8l5 10.2zM133.4 80h10.2zM138.5 69.8l-5.1 10.2zM138.5 69.8l5.1 10.2z" fill="#000" stroke="#000" stroke-width=".42"/>
<g font-size="4.1">
<text x="41.9" y="15.9" transform="rotate(-90 41.9 15.9)">A</text>
<text x="84.7" y="15.9" transform="rotate(-90 84.7 15.9)">B</text>
<text x="127.6" y="15.9" transform="rotate(-90 127.6 15.9)">C</text>
<text x="170.4" y="15.9" transform="rotate(-90 170.4 15.9)">D</text>
<text x="18.5" y="38.9" transform="rotate(-90 18.5 38.9)">6</text>
<text x="193.8" y="38.9" transform="rotate(-90 193.8 38.9)">6</text>
<text x="18.5" y="81" transform="rotate(-90 18.5 81)">5</text>
<text x="193.8" y="81" transform="rotate(-90 193.8 81)">5</text>
<text x="18.5" y="123.1" transform="rotate(-90 18.5 123.1)">4</text>
<text x="193.8" y="123.1" transform="rotate(-90 193.8 123.1)">4</text>
<text x="18.5" y="165.2" transform="rotate(-90 18.5 165.2)">3</text>
<text x="193.8" y="165.2" transform="rotate(-90 193.8 165.2)">3</text>
<text x="18.5" y="207.3" transform="rotate(-90 18.5 207.3)">2</text>
<text x="193.8" y="207.3" transform="rotate(-90 193.8 207.3)">2</text>
<text x="18.5" y="249.4" transform="rotate(-90 18.5 249.4)">1</text>
<text x="193.8" y="249.4" transform="rotate(-90 193.8 249.4)">1</text>
<text x="41.9" y="272.4" transform="rotate(-90 41.9 272.4)">A</text>
<text x="84.7" y="272.4" transform="rotate(-90 84.7 272.4)">B</text>
<text x="127.6" y="272.4" transform="rotate(-90 127.6 272.4)">C</text>
<text x="170.4" y="272.4" transform="rotate(-90 170.4 272.4)">D</text>
</g>
<g font-size="4">
<text x="174" y="44.4" transform="rotate(-90 174 44.4)">Sensor</text>
<text x="184.2" y="100.3" transform="rotate(-90 184.2 100.3)">U. V. Patel College</text>
<text x="188" y="97.8" transform="rotate(-90 188 97.8)">of Engineering</text>
</g>
<g font-size="2.8">
<text x="36.5" y="25.1" transform="rotate(-90 36.5 25.1)">C22</text>
<text x="41.6" y="25.1" transform="rotate(-90 41.6 25.1)">100n</text>
<text x="26.7" y="34.3" transform="rotate(-180 26.7 34.3)">+3V3</text>
<text x="54.7" y="34.3" transform="rotate(-90 54.7 34.3)">GND</text>
<text x="36.5" y="40.4" transform="rotate(-90 36.5 40.4)">C21</text>
<text x="41.6" y="40.4" transform="rotate(-90 41.6 40.4)">100n</text>
<text x="26.7" y="49.5" transform="rotate(-180 26.7 49.5)">+3V3</text>
<text x="54.7" y="49.5" transform="rotate(-90 54.7 49.5)">GND</text>
<text x="36.5" y="55.6" transform="rotate(-90 36.5 55.6)">C14</text>
<text x="41.6" y="55.6" transform="rotate(-90 41.6 55.6)">100n</text>
<text x="75" y="59.7" transform="rotate(-90 75 59.7)">S_L</text>
<text x="102.9" y="59.7" transform="rotate(-90 102.9 59.7)">S_F</text>
<text x="130.9" y="59.7" transform="rotate(-90 130.9 59.7)">S_R</text>
<text x="26.7" y="64.8" transform="rotate(-180 26.7 64.8)">+3V3</text>
<text x="54.7" y="64.8" transform="rotate(-90 54.7 64.8)">GND</text>
<text x="68.4" y="72.8" transform="rotate(-180 68.4 72.8)">18p</text>
<text x="68.4" y="77.8" transform="rotate(-180 68.4 77.8)">C18</text>
<text x="73.5" y="75.2" transform="rotate(-90 73.5 75.2)">47k</text>
<text x="78.3" y="75.7" transform="rotate(-90 78.3 75.7)">R22</text>
<text x="79.4" y="72.4" transform="rotate(-90 79.4 72.4)">IC3</text>
<text x="96.3" y="72.8" transform="rotate(-180 96.3 72.8)">18p</text>
<text x="96.3" y="77.8" transform="rotate(-180 96.3 77.8)">C19</text>
<text x="101.4" y="75.2" transform="rotate(-90 101.4 75.2)">47k</text>
<text x="106.2" y="75.7" transform="rotate(-90 106.2 75.7)">R23</text>
<text x="107.4" y="72.4" transform="rotate(-90 107.4 72.4)">IC4</text>
<text x="124.3" y="72.8" transform="rotate(-180 124.3 72.8)">18p</text>
<text x="124.3" y="77.8" transform="rotate(-180 124.3 77.8)">C20</text>
<text x="129.3" y="75.2" transform="rotate(-90 129.3 75.2)">47k</text>
<text x="134.1" y="75.7" transform="rotate(-90 134.1 75.7)">R24</text>
<text x="135.3" y="72.4" transform="rotate(-90 135.3 72.4)">IC5</text>
<text x="84.3" y="94.5" transform="rotate(-180 84.3 94.5)">U$54</text>
<text x="90.2" y="95.2" transform="rotate(-90 90.2 95.2)">GND</text>
<text x="112.2" y="94.5" transform="rotate(-180 112.2 94.5)">U$55</text>
<text x="118.2" y="95.2" transform="rotate(-90 118.2 95.2)">GND</text>
<text x="140.2" y="94.5" transform="rotate(-180 140.2 94.5)">U$56</text>
<text x="146.1" y="95.2" transform="rotate(-90 146.1 95.2)">GND</text>
<text x="100" y="96.6" transform="rotate(-180 100 96.6)">PHOTODIODE_RA</text>
<text x="127.9" y="96.6" transform="rotate(-180 127.9 96.6)">PHOTODIODE_RA</text>
<text x="155.8" y="96.6" transform="rotate(-180 155.8 96.6)">PHOTODIODE_RA</text>
<text x="69.9" y="113" transform="rotate(-90 69.9 113)">S3</text>
<text x="81.3" y="114.8" transform="rotate(-180 81.3 114.8)">10k</text>
<text x="81.3" y="119.6" transform="rotate(-180 81.3 119.6)">R15</text>
<text x="90.2" y="120.6" transform="rotate(-90 90.2 120.6)">GND</text>
<text x="47.1" y="130.8" transform="rotate(-180 47.1 130.8)">+3V3</text>
<text x="50.9" y="132.1" transform="rotate(-90 50.9 132.1)">SENS4</text>
<text x="66.1" y="132.1" transform="rotate(-90 66.1 132.1)">TCRT5000</text>
<text x="69.9" y="135.9" transform="rotate(-90 69.9 135.9)">S2</text>
<text x="81.3" y="137.6" transform="rotate(-180 81.3 137.6)">10k</text>
<text x="81.3" y="142.4" transform="rotate(-180 81.3 142.4)">R14</text>
<text x="90.2" y="143.5" transform="rotate(-90 90.2 143.5)">GND</text>
<text x="47.1" y="153.6" transform="rotate(-180 47.1 153.6)">+3V3</text>
<text x="50.9" y="154.9" transform="rotate(-90 50.9 154.9)">SENS3</text>
<text x="66.1" y="154.9" transform="rotate(-90 66.1 154.9)">TCRT5000</text>
<text x="69.9" y="166.3" transform="rotate(-90 69.9 166.3)">S1</text>
<text x="95.3" y="163.8" transform="rotate(-180 95.3 163.8)">+5V</text>
<text x="81.3" y="168.1" transform="rotate(-180 81.3 168.1)">10k</text>
<text x="81.3" y="172.9" transform="rotate(-180 81.3 172.9)">R13</text>
<text x="90.2" y="174" transform="rotate(-90 90.2 174)">GND</text>
<text x="96.4" y="170.2" transform="rotate(-90 96.4 170.2)">R10</text>
<text x="101.2" y="170.2" transform="rotate(-90 101.2 170.2)">10R</text>
<text x="102.4" y="172.8" transform="rotate(-90 102.4 172.8)">C24</text>
<text x="107.5" y="172.8" transform="rotate(-90 107.5 172.8)">47u</text>
<text x="113.1" y="176.5" transform="rotate(-90 113.1 176.5)">GND</text>
<text x="125.8" y="176.5" transform="rotate(-180 125.8 176.5)">+5V</text>
<text x="47.1" y="184.1" transform="rotate(-180 47.1 184.1)">+3V3</text>
<text x="50.9" y="185.4" transform="rotate(-90 50.9 185.4)">SENS2</text>
<text x="66.1" y="185.4" transform="rotate(-90 66.1 185.4)">TCRT5000</text>
<text x="124.3" y="185.4" transform="rotate(-90 124.3 185.4)">R11</text>
<text x="129.1" y="185.4" transform="rotate(-90 129.1 185.4)">10R</text>
<text x="69.9" y="189.2" transform="rotate(-90 69.9 189.2)">S0</text>
<text x="81.3" y="191" transform="rotate(-180 81.3 191)">10k</text>
<text x="130.4" y="190.6" transform="rotate(-90 130.4 190.6)">C25</text>
<text x="135.5" y="190.6" transform="rotate(-90 135.5 190.6)">47u</text>
<text x="81.3" y="195.8" transform="rotate(-180 81.3 195.8)">R12</text>
<text x="90.2" y="196.8" transform="rotate(-90 90.2 196.8)">GND</text>
<text x="143.6" y="194.3" transform="rotate(-90 143.6 194.3)">GND</text>
<text x="47.1" y="207" transform="rotate(-180 47.1 207)">+3V3</text>
<text x="50.9" y="208.2" transform="rotate(-90 50.9 208.2)">SENS1</text>
<text x="66.1" y="208.2" transform="rotate(-90 66.1 208.2)">TCRT5000</text>
<text x="101.4" y="208.2" transform="rotate(-90 101.4 208.2)">R6</text>
<text x="106.2" y="208.2" transform="rotate(-90 106.2 208.2)">10R</text>
<text x="111.6" y="208.2" transform="rotate(-90 111.6 208.2)">R7</text>
<text x="116.4" y="208.2" transform="rotate(-90 116.4 208.2)">10R</text>
<text x="126.8" y="209" transform="rotate(-90 126.8 209)">D3</text>
<text x="129" y="209" transform="rotate(-90 129 209)">LEDH</text>
<text x="82.1" y="210.9" transform="rotate(-90 82.1 210.9)">C23</text>
<text x="87.2" y="210.9" transform="rotate(-90 87.2 210.9)">47u</text>
<text x="89.7" y="214" transform="rotate(-180 89.7 214)">LEDH</text>
<text x="92.8" y="214.6" transform="rotate(-90 92.8 214.6)">GND</text>
<text x="96.4" y="215.9" transform="rotate(-90 96.4 215.9)">R5</text>
<text x="101.2" y="215.9" transform="rotate(-90 101.2 215.9)">10R</text>
<text x="116.7" y="215.9" transform="rotate(-90 116.7 215.9)">R8</text>
<text x="121.5" y="215.9" transform="rotate(-90 121.5 215.9)">10R</text>
<text x="76.3" y="216.4" transform="rotate(-180 76.3 216.4)">10R</text>
<text x="76.3" y="221.2" transform="rotate(-180 76.3 221.2)">R9</text>
<text x="89.7" y="216.1" transform="rotate(-180 89.7 216.1)">D1</text>
<text x="111.6" y="216.6" transform="rotate(-90 111.6 216.6)">D2</text>
<text x="113.7" y="216.6" transform="rotate(-90 113.7 216.6)">LEDH</text>
<text x="67.4" y="222.2" transform="rotate(-180 67.4 222.2)">+5V</text>
<text x="135.9" y="252.7" transform="rotate(-90 135.9 252.7)">GND</text>
<text x="92.8" y="260.3" transform="rotate(-90 92.8 260.3)">IR0</text>
<text x="97.9" y="260.3" transform="rotate(-90 97.9 260.3)">IR1</text>
<text x="102.9" y="260.3" transform="rotate(-90 102.9 260.3)">IR2</text>
<text x="108" y="260.3" transform="rotate(-90 108 260.3)">IR3</text>
<text x="113.1" y="260.3" transform="rotate(-90 113.1 260.3)">IRL</text>
<text x="118.2" y="260.3" transform="rotate(-90 118.2 260.3)">IRF</text>
<text x="123.2" y="260.3" transform="rotate(-90 123.2 260.3)">IRR</text>
</g>
<g font-size="2.4">
<text x="32" y="32.1" transform="rotate(-180 32 32.1)">5</text>
<text x="43" y="32.1" transform="rotate(-180 43 32.1)">2</text>
<text x="32" y="47.3" transform="rotate(-180 32 47.3)">5</text>
<text x="43" y="47.3" transform="rotate(-180 43 47.3)">2</text>
<text x="32" y="62.6" transform="rotate(-180 32 62.6)">5</text>
<text x="43" y="62.6" transform="rotate(-180 43 62.6)">2</text>
<text x="82.3" y="69.5" transform="rotate(-90 82.3 69.5)">1</text>
<text x="110.2" y="69.5" transform="rotate(-90 110.2 69.5)">1</text>
<text x="138.1" y="69.5" transform="rotate(-90 138.1 69.5)">1</text>
<text x="79.7" y="81.5" transform="rotate(-90 79.7 81.5)">4</text>
<text x="84.8" y="81.5" transform="rotate(-90 84.8 81.5)">3</text>
<text x="107.7" y="81.5" transform="rotate(-90 107.7 81.5)">4</text>
<text x="112.7" y="81.5" transform="rotate(-90 112.7 81.5)">3</text>
<text x="135.6" y="81.5" transform="rotate(-90 135.6 81.5)">4</text>
<text x="140.7" y="81.5" transform="rotate(-90 140.7 81.5)">3</text>
</g>
<g font-size="2">
<text x="102.5" y="174.5" transform="rotate(-180 102.5 174.5)">+</text>
<text x="130.5" y="192.3" transform="rotate(-180 130.5 192.3)">+</text>
<text x="82.2" y="212.6" transform="rotate(-180 82.2 212.6)">+</text>
</g>
</svg>
